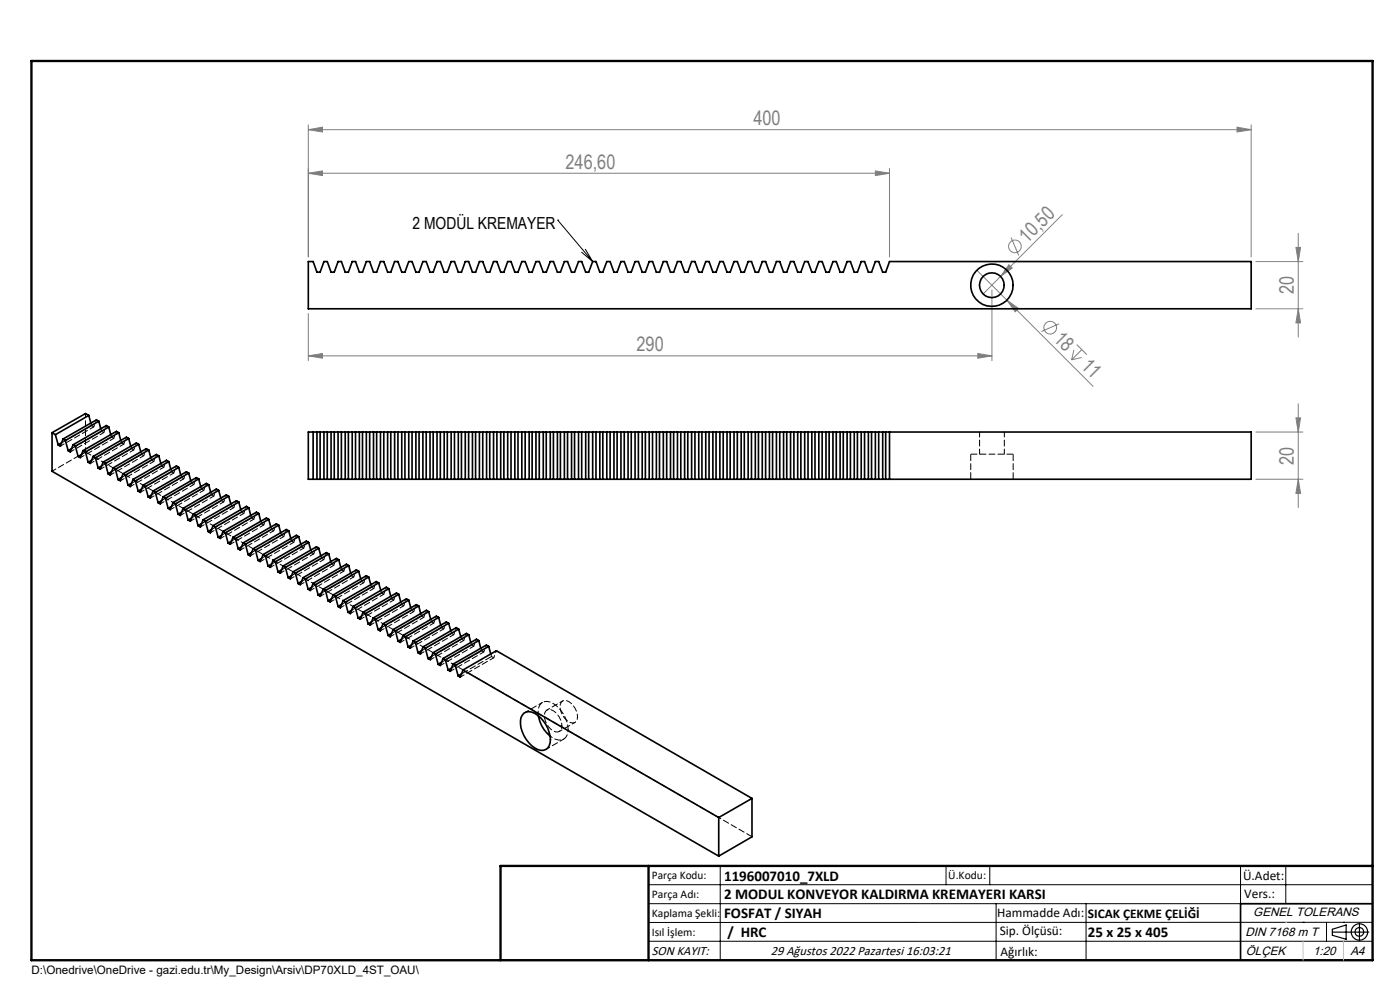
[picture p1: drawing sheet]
<svg xmlns="http://www.w3.org/2000/svg" width="297mm" height="210mm" viewBox="0 0 297 210" stroke-linecap="round" stroke-linejoin="round" font-family="sans-serif">
<g fill="none" stroke="#808080" stroke-width=".21">
<path d="M65.4 27.5l3-.5v1zM65.4 26.5v28M65.4 27.5h200M65.4 36.8l3-.5v.9zM65.4 36.8h123.3M185.7 36.3l3 .5-3 .4zM188.7 35.7v18.8M262.4 27l3 .5-3 .5zM265.4 26.5v28M207.2 57.3l24.7 24.6M212.3 58.6l-3.7 3.8M214 56.2l.7 .7-2.4 1.7z"/>
<path d="M214.5 50.4l1.6 3.8M225.4 45.5l-13.1 13.1M266.4 55.5h10M274.9 52.5h1l-.5 3zM275.4 49.5v22M65.4 75.5l3-.5v1zM65.4 66.5v10M65.4 75.5h145M207.4 75l3 .5-3 .5zM210.4 61.5v15M213.6 63.7l2.5 1.7-.7 .7zM224.7 68.7l-3.8 1.6"/>
<path d="M227.8 74.2l-.5 2.1M228.4 73.1l2.2 2.1M229.4 75.8l-2.1 .5M229.5 74.2l-2.2 2.1M266.4 65.5h10M275.4 65.5l.5 3h-1zM266.4 91.6h10M274.9 88.6h1l-.5 3zM275.4 85.6v22.1M266.4 101.7h10M275.4 101.7l.5 3h-1z"/>
<circle cx="215.3" cy="52.3" r="1.34"/>
<circle cx="222.8" cy="69.5" r="1.33"/>
</g>
<g fill="none" stroke="#000" stroke-width=".25">
<path d="M282.6 197.7h7.8M282.6 197.1l3-.9v3l-3-.8zM288.4 195.8v3.8M106.2 203.7h185"/>
<circle cx="288.4" cy="197.7" r="1.74"/>
<circle cx="288.4" cy="197.7" r=".93"/>
</g>
<g fill="none" stroke="#000" stroke-width=".21">
<path d="M118.3 46.7h.1M118.3 46.7l7.4 8.8M123.4 53.5l2.3 2M124.2 52.9l1.5 2.6M137.6 187.7h153.6M137.6 191.7h153.6M137.6 199.7h153.6M152.8 183.7v20M200.7 183.7v4M210 183.7v4M211.3 191.7v12M230.4 191.7v12"/>
<path d="M263.2 183.7v20M272.8 183.7v8M276.4 195.6h.1M281.4 195.6v4.1M285 195.6h.1M291.2 195.6l-153.6 .1"/>
</g>
<path d="M291.2 191.7h-28v12" fill="none" stroke="#000" stroke-width=".35"/>
<path d="M6.7 12.9h284.5v190.8h-284.5zM137.6 183.7v20M291.2 183.7h-185v20" fill="none" stroke="#000" stroke-width=".5"/>
<path d="M276.4 199.7v4M285 199.7v4" fill="none" stroke="#c0c0c0" stroke-width=".21"/>
<path d="M272.8 195.6h.1" fill="none" stroke="#c0c0c0" stroke-width=".25"/>
<g fill="#808080">
<path d="M214 56.2l.7 .7-2.4 1.7z"/>
<path d="M213.6 63.7l2.5 1.7-.7 .7z"/>
<path d="M185.7 36.3l3 .5-3 .4zM65.4 36.8l3-.5v.9zM207.4 75l3 .5-3 .5zM65.4 75.5l3-.5v1z"/>
<path d="M65.4 27.5l3-.5v1zM262.4 27l3 .5-3 .5z"/>
<path d="M274.9 88.6h1l-.5 3zM275.4 101.7l.5 3h-1z"/>
<path d="M274.9 52.5h1l-.5 3zM275.4 65.5l.5 3h-1z"/>
</g>
<g fill="none" stroke="#000" stroke-width=".35">
<path d="M65.4 55.5h1l.8 2.2h.7l.8-2.2h.7l.8 2.2h.7l.8-2.2h.7l.8 2.2h.7l.8-2.2h.7l.8 2.2h.7l.8-2.2h.7l.8 2.2h.7l.8-2.2h.7l.8 2.2h.7l.8-2.2h.7l.8 2.2h.7l.8-2.2h.7l.8 2.2h.7l.8-2.2h.7l.8 2.2h.7l.8-2.2h.7l.8 2.2h.7l.8-2.2h.7l.8 2.2h.7l.8-2.2h.7l.8 2.2h.7l.8-2.2h.7l.8 2.2h.7l.8-2.2h.7l.8 2.2h.7l.8-2.2h.7l.8 2.2h.7l.8-2.2h.7l.9 2.2h.6l.8-2.2h.7l.9 2.2h.6l.8-2.2h.7l.9 2.2h.6l.8-2.2h.7l.8 2.2h.7l.8-2.2h.7l.8 2.2h.7l.8-2.2h.7l.8 2.2h.7l.8-2.2h.7l.8 2.2h.7l.8-2.2h.7l.8 2.2h.7l.8-2.2h.7l.8 2.2h.7l.8-2.2h.7l.8 2.2h.7l.8-2.2h.7l.8 2.2h.7l.8-2.2h.7l.8 2.2h.7l.8-2.2h.7l.8 2.2h.7l.8-2.2h.7l.8 2.2h.7l.8-2.2h.7l.8 2.2h.7l.8-2.2h.7l.8 2.2h.7l.8-2.2h.7l.8 2.2h.7l.8-2.2h.7l.8 2.2h.7l.8-2.2h.7l.8 2.2h.7l.8-2.2h.7l.8 2.2h.7l.8-2.2h.7l.8 2.2h.7l.8-2.2h.7l.8 2.2h.7l.8-2.2h.7l.8 2.2h.7l.8-2.2h.7l.8 2.2h.7l.8-2.2h.7l.8 2.2h.7l.8-2.2h.7l.9 2.2h.6l.8-2.2h76.7v10h-200zM11 91.8v8.2l141.5 81.6M11 91.8l.7 .4M11.7 92.2l.6 2.2M13.1 93.9l-.8 .5M13.4 93.1l-.6 1.5-.5-.2M13.4 93.1l.5 .3M13.9 93.4l.6 2.2M15.2 95.2l-.7 .4M15.5 94.4l-.6 1.5-.4-.3M15.5 94.4l.5 .2M16 94.6l.6 2.2"/>
<path d="M17.3 96.4l-.7 .4M17.6 95.6l-.6 1.5-.4-.3M17.6 95.6l.5 .3M18.1 95.9l.6 2.2M18.8 88.1l-7.1 4.1M18.8 88.1l.5 1.6M18.8 88.1l-.7-.4-7.1 4.1M19.4 97.6l-.7 .5M19.8 96.8l.4 .3M19.8 96.8l-.6 1.5-.5-.2M20.2 97.1l.6 2.2M21 89.4l-.5-.3-7.1 4"/>
<path d="M21 89.4l-7.1 4M21 89.4l.4 1.6M21.6 98.8l-.8 .5M21.9 98l.5 .3M21.9 98l-.6 1.5-.5-.2M22.4 98.3l.5 2.2M23.1 90.6l-7.1 4M23.1 90.6l.4 1.6M23.1 90.6l-.5-.3-7.1 4.1M24 99.3l.5 .2M24 99.3l-.6 1.5-.5-.3M24.5 99.5l.5 2.2"/>
<path d="M25.2 91.8l-.5-.3-7.1 4.1M25.2 91.8l-7.1 4.1M25.2 91.8l.4 1.6M27.3 93l-.5-.3-7 4.1M27.3 93l-7.1 4.1M27.3 93l.4 1.6M29.4 94.3l-.5-.3-7 4M29.4 94.3l-7 4M29.4 94.3l.5 1.6M31.5 95.5l-7 4M31.5 95.5l.5 1.6M31.5 95.5l-.5-.3-7 4.1"/>
<path d="M33.7 96.7l-7.1 4.1M33.7 96.7l.4 1.6M33.7 96.7l-.5-.3-7.1 4.1M35.8 97.9l-.5-.3-7.1 4.1M35.8 97.9l-7.1 4.1M35.8 97.9l.4 1.6M37.9 99.2l-7.1 4M37.9 99.2l.4 1.6M37.9 99.2l-.5-.4-7.1 4.1M65.4 91.6h200v10.1h-200zM66.4 91.6v10.1M67.2 91.6v10.1"/>
<path d="M67.9 91.6v10.1M68.7 91.6v10.1M69.4 91.6v10.1M70.2 91.6v10.1M70.9 91.6v10.1M71.7 91.6v10.1M72.4 91.6v10.1M73.2 91.6v10.1M73.9 91.6v10.1M74.7 91.6v10.1M75.4 91.6v10.1M76.2 91.6v10.1"/>
<path d="M76.9 91.6v10.1M77.7 91.6v10.1M78.4 91.6v10.1M79.2 91.6v10.1M79.9 91.6v10.1M80.7 91.6v10.1M81.4 91.6v10.1M82.2 91.6v10.1M82.9 91.6v10.1M83.7 91.6v10.1M84.4 91.6v10.1M85.2 91.6v10.1"/>
<path d="M85.9 91.6v10.1M86.7 91.6v10.1M87.4 91.6v10.1M88.2 91.6v10.1M88.9 91.6v10.1M89.7 91.6v10.1M90.4 91.6v10.1M91.2 91.6v10.1M91.9 91.6v10.1M92.7 91.6v10.1M93.4 91.6v10.1M94.2 91.6v10.1"/>
<path d="M94.9 91.6v10.1M95.7 91.6v10.1M96.4 91.6v10.1M97.2 91.6v10.1M97.9 91.6v10.1M98.7 91.6v10.1M99.4 91.6v10.1M100.2 91.6v10.1M100.9 91.6v10.1M101.7 91.6v10.1M102.4 91.6v10.1M103.2 91.6v10.1"/>
<path d="M103.9 91.6v10.1M104.7 91.6v10.1M105.4 91.6v10.1M106.2 91.6v10.1M106.9 91.6v10.1M107.7 91.6v10.1M108.4 91.6v10.1M109.2 91.6v10.1M109.9 91.6v10.1M110.7 91.6v10.1M111.4 91.6v10.1M112.3 91.6v10.1"/>
<path d="M112.9 91.6v10.1M113.7 91.6v10.1M114.4 91.6v10.1M115.3 91.6v10.1M115.9 91.6v10.1M116.7 91.6v10.1M117.4 91.6v10.1M118.3 91.6v10.1M118.9 91.6v10.1M119.7 91.6v10.1M120.4 91.6v10.1M121.2 91.6v10.1"/>
<path d="M121.9 91.6v10.1M122.7 91.6v10.1M123.4 91.6v10.1M124.2 91.6v10.1M124.9 91.6v10.1M125.7 91.6v10.1M126.4 91.6v10.1M127.2 91.6v10.1M127.9 91.6v10.1M128.7 91.6v10.1M129.4 91.6v10.1M130.2 91.6v10.1"/>
<path d="M130.9 91.6v10.1M131.7 91.6v10.1M132.4 91.6v10.1M133.2 91.6v10.1M133.9 91.6v10.1M134.7 91.6v10.1M135.4 91.6v10.1M136.2 91.6v10.1M136.9 91.6v10.1M137.7 91.6v10.1M138.4 91.6v10.1M139.2 91.6v10.1"/>
<path d="M139.9 91.6v10.1M140.7 91.6v10.1M141.4 91.6v10.1M142.2 91.6v10.1M142.9 91.6v10.1M143.7 91.6v10.1M144.4 91.6v10.1M145.2 91.6v10.1M145.9 91.6v10.1M146.7 91.6v10.1M147.4 91.6v10.1M148.2 91.6v10.1"/>
<path d="M148.9 91.6v10.1M149.7 91.6v10.1M150.4 91.6v10.1M151.2 91.6v10.1M151.9 91.6v10.1M152.7 91.6v10.1M153.4 91.6v10.1M154.2 91.6v10.1M154.9 91.6v10.1M155.7 91.6v10.1M156.4 91.6v10.1M157.2 91.6v10.1"/>
<path d="M157.9 91.6v10.1M158.7 91.6v10.1M159.4 91.6v10.1M160.2 91.6v10.1M160.9 91.6v10.1M161.7 91.6v10.1M162.4 91.6v10.1M163.2 91.6v10.1M163.9 91.6v10.1M164.7 91.6v10.1M165.4 91.6v10.1M166.2 91.6v10.1"/>
<path d="M166.9 91.6v10.1M167.7 91.6v10.1M168.4 91.6v10.1M169.2 91.6v10.1M169.9 91.6v10.1M170.7 91.6v10.1M171.4 91.6v10.1M172.2 91.6v10.1M172.9 91.6v10.1M173.7 91.6v10.1M174.4 91.6v10.1M175.2 91.6v10.1"/>
<path d="M175.9 91.6v10.1M176.7 91.6v10.1M177.4 91.6v10.1M178.2 91.6v10.1M178.9 91.6v10.1M179.7 91.6v10.1M180.4 91.6v10.1M181.2 91.6v10.1M181.9 91.6v10.1M182.7 91.6v10.1M183.4 91.6v10.1M184.2 91.6v10.1"/>
<path d="M184.9 91.6v10.1M185.7 91.6v10.1M186.4 91.6v10.1M187.3 91.6v10.1M187.9 91.6v10.1M188.7 91.6v10.1M23.7 100.1l-.8 .4M25.8 101.3l-.8 .4M26.1 100.5l-.6 1.5-.5-.3M26.1 100.5l.5 .3M26.6 100.8l.6 2.1M27.9 102.5l-.7 .4"/>
<path d="M28.2 101.7l-.5 1.5-.5-.3M28.2 101.7l.5 .3M28.7 102l.6 2.2M30 103.7l-.7 .5M30.3 102.9l.5 .3M30.3 102.9l-.5 1.5-.5-.2M30.8 103.2l.6 2.2M32.2 105l-.8 .4M32.5 104.2l.4 .2M32.5 104.2l-.6 1.4-.5-.2M32.9 104.4l.6 2.2M34.3 106.2l-.8 .4"/>
<path d="M34.6 105.4l.5 .3M34.6 105.4l-.6 1.5-.5-.3M35.1 105.7l.6 2.1M36.4 107.4l-.7 .4M36.7 106.6l.5 .3M36.7 106.6l-.6 1.5-.4-.3M37.2 106.9l.6 2.2M38.5 108.6l-.7 .5M38.8 107.8l-.6 1.6-.4-.3M38.8 107.8l.5 .3M39.3 108.1l.6 2.2M40 100.4l-.5-.3-7 4.1"/>
<path d="M40 100.4l-7.1 4M40 100.4l.5 1.6M40.6 109.9l-.7 .4M41 109.1l.5 .3M41 109.1l-.6 1.5-.5-.3M41.5 109.4l.5 2.1M42.2 101.6l-7.1 4.1M42.2 101.6l.4 1.6M42.2 101.6l-.5-.3-7.1 4.1M42.8 111.1l-.8 .4M43.1 110.3l-.6 1.5-.5-.3M43.1 110.3l.5 .3"/>
<path d="M43.6 110.6l.6 2.1M44.3 102.8l-.5-.3-7.1 4.1M44.3 102.8l-7.1 4.1M44.3 102.8l.4 1.6M44.9 112.3l-.7 .4M45.2 111.5l.5 .3M45.2 111.5l-.6 1.5-.4-.3M45.7 111.8l.6 2.2M46.4 104l-.5-.3-7.1 4.1M46.4 104l-7.1 4.1M46.4 104l.4 1.7M47 113.6l-.7 .4"/>
<path d="M47.3 112.7l-.6 1.5-.4-.2M47.3 112.7l.5 .3M47.8 113l.6 2.2M48.5 105.3l-.5-.3-7 4.1M48.5 105.3l-7 4.1M48.5 105.3l.5 1.6M49.1 114.8l-.7 .4M49.4 114l-.5 1.5-.5-.3M49.4 114l.6 .3M50 114.3l.5 2.1M50.7 106.5l-.5-.3-7.1 4.1M50.7 106.5l-7.1 4.1"/>
<path d="M50.7 106.5l.4 1.6M51.3 116l-.8 .4M51.6 115.2l.5 .3M51.6 115.2l-.6 1.5-.5-.3M52.1 115.5l.5 2.1M52.8 107.7l-7.1 4.1M52.8 107.7l.4 1.7M52.8 107.7l-.5-.3-7.1 4.1M53.4 117.2l-.8 .4M53.7 116.4l.5 .3M53.7 116.4l-.6 1.5-.5-.3M54.2 116.7l.6 2.2"/>
<path d="M54.9 108.9l-7.1 4.1M54.9 108.9l.4 1.7M54.9 108.9l-.5-.3-7.1 4.1M55.5 118.5l-.7 .4M55.8 117.6l.5 .3M55.8 117.6l-.6 1.5-.4-.2M56.3 117.9l.6 2.2M57 110.2l-.5-.3-7.1 4.1M57 110.2l-7 4.1M57 110.2l.4 1.6M57.6 119.7l-.7 .4M57.9 118.8l-.5 1.6-.5-.3"/>
<path d="M57.9 118.8l.5 .4M58.4 119.2l.6 2.1M59.1 111.4l-.5-.3-7 4.1M59.1 111.4l-7 4.1M59.1 111.4l.4 1.6M61.2 112.6l-.5-.3-7 4.1M61.2 112.6l-7 4.1M61.2 112.6l.5 1.7M63.4 113.8l-.5-.2-7.1 4M63.4 113.8l-7.1 4.1M63.4 113.8l.4 1.7M65.5 115.1l-.5-.3-7.1 4"/>
<path d="M65.5 115.1l-7.1 4.1M65.5 115.1l.4 1.6M67.6 116.3l-7.1 4.1M67.6 116.3l.5 1.6M67.6 116.3l-.5-.3-7.1 4.1M69.7 117.5l-7 4.1M69.7 117.5l.5 1.6M69.7 117.5l-.4-.3-7.1 4.1M71.9 118.7l-.5-.2-7.1 4M71.9 118.7l-7.1 4.1M71.9 118.7l.4 1.7M74 120l-.5-.3-7.1 4"/>
<path d="M74 120l-7.1 4M74 120l.4 1.6M59.7 120.9l-.7 .4M60 120.1l.5 .3M60 120.1l-.5 1.5-.5-.3M60.5 120.4l.6 2.1M61.8 122.1l-.7 .4M62.2 121.3l-.6 1.5-.5-.3M62.2 121.3l.5 .3M62.7 121.6l.6 2.2M64 123.3l-.7 .5M64.3 122.5l.5 .3"/>
<path d="M64.3 122.5l-.6 1.5-.4-.2M64.8 122.8l.6 2.2M66.1 124.6l-.7 .4M66.4 123.7l.5 .3M66.4 123.7l-.6 1.6-.4-.3M66.9 124l.6 2.2M68.2 125.8l-.7 .4M68.5 125l.5 .3M68.5 125l-.6 1.5-.4-.3M69 125.3l.6 2.2M70.3 127l-.7 .5M70.7 126.2l.5 .3"/>
<path d="M70.7 126.2l-.6 1.5-.5-.2M71.2 126.5l.5 2.1M72.5 128.2l-.8 .4M72.8 127.4l-.6 1.5-.5-.3M72.8 127.4l.5 .3M73.3 127.7l.5 2.2M74.6 129.5l-.8 .4M74.9 128.6l.5 .3M74.9 128.6l-.6 1.6-.5-.3M75.4 128.9l.6 2.2M76.1 121.2l-.5-.3-7.1 4.1M76.1 121.2l-7.1 4.1"/>
<path d="M76.1 121.2l.4 1.6M76.7 130.7l-.7 .4M77 129.9l-.6 1.5-.4-.3M77 129.9l.5 .3M77.5 130.2l.6 2.2M78.2 122.4l-.5-.3-7 4.1M78.2 122.4l-7 4.1M78.2 122.4l.5 1.6M78.8 131.9l-.7 .5M79.1 131.1l.5 .3M79.1 131.1l-.5 1.5-.5-.2M79.6 131.4l.6 2.2"/>
<path d="M80.3 123.6l-.5-.2-7 4M80.3 123.6l-7 4.1M80.3 123.6l.5 1.7M81 133.1l-.8 .5M81.2 132.3l.5 .3M81.2 132.3l-.5 1.5-.5-.2M81.7 132.6l.6 2.2M82.5 124.9l-7.1 4M82.5 124.9l.4 1.6M82.5 124.9l-.5-.3-7.1 4M83.1 134.4l-.8 .4M83.4 133.6l.5 .2"/>
<path d="M83.4 133.6l-.6 1.5-.5-.3M83.9 133.8l.6 2.2M84.6 126.1l-7.1 4.1M84.6 126.1l.4 1.6M84.6 126.1l-.5-.3-7.1 4.1M85.2 135.6l-.7 .4M85.5 134.8l.5 .3M85.5 134.8l-.6 1.5-.4-.3M86 135.1l.6 2.1M86.7 127.3l-.5-.3-7.1 4.1M86.7 127.3l-7.1 4.1M86.7 127.3l.4 1.6"/>
<path d="M87.3 136.8l-.7 .4M87.6 136l-.6 1.5-.4-.3M87.6 136l.5 .3M88.1 136.3l.6 2.2M88.8 128.5l-.5-.2-7.1 4M88.8 128.5l-7.1 4.1M88.8 128.5l.5 1.7M89.4 138l-.7 .5M89.7 137.2l-.5 1.5-.5-.2M89.7 137.2l.5 .3M90.2 137.5l.6 2.2M90.9 129.7l-.4-.2-7.1 4.1"/>
<path d="M90.9 129.7l-7 4.1M90.9 129.7l.5 1.7M91.5 139.3l-.7 .4M91.9 138.5l.5 .2M91.9 138.5l-.6 1.4-.5-.2M92.4 138.7l.6 2.2M93.1 131l-7.1 4.1M93.1 131l.4 1.6M93.1 131l-.5-.3-7.1 4.1M94 139.7l.5 .3M94 139.7l-.6 1.5-.4-.3M94.5 140l.6 2.1"/>
<path d="M95.2 132.2l-.5-.3-7.1 4.1M95.2 132.2l-7.1 4.1M95.2 132.2l.4 1.6M97.3 133.4l-7.1 4.1M97.3 133.4l.5 1.7M97.3 133.4l-.5-.3-7.1 4.1M99.4 134.6l-.4-.2-7.1 4.1M99.4 134.6l-7 4.1M99.4 134.6l.5 1.7M101.6 135.9l-.5-.3-7.1 4.1M101.6 135.9l-7.1 4.1M101.6 135.9l.4 1.6"/>
<path d="M103.7 137.1l-7.1 4.1M103.7 137.1l.4 1.6M103.7 137.1l-.5-.3-7.1 4.1M93.7 140.5l-.7 .4M95.8 141.7l-.7 .4M96.1 140.9l.5 .3M96.1 140.9l-.6 1.5-.4-.3M96.6 141.2l.6 2.2M97.9 142.9l-.7 .5M98.2 142.1l54.3 31.3M98.2 142.1l7.1-4.1 54.2 31.4M98.2 142.1l-.6 1.5-.4-.2"/>
<path d="M111.2 151.3a2.87 2.87 0 0 1 3.5 1 6.7 6.7 0 0 1 2 5.3 1.9 1.9 0 0 1-1.3 1.6 1.9 1.9 0 0 1-2-.6 6.7 6.7 0 0 1-2.9-6.4zM114.2 151.8l.1 .5a6.9 6.9 0 0 0 2.4 3.8M152.5 173.4v8.2M159.5 169.4v8.1l-7 4.1M159.5 169.4l-7 4"/>
<circle cx="210.4" cy="60.5" r="2.63"/>
<circle cx="210.4" cy="60.5" r="4.5"/>
</g>
<path d="M205.9 96.3v5.3M214.9 96.3h-9M214.9 101.6v-5.3" fill="none" stroke="#000" stroke-width=".21" stroke-dasharray="1.3 .6" stroke-dashoffset="-.1"/>
<path d="M207.8 91.6v4.7M213.1 96.3v-4.7" fill="none" stroke="#000" stroke-width=".21" stroke-dasharray="1.3 .6" stroke-dashoffset=".2"/>
<g fill="none" stroke="#000" stroke-width=".21" stroke-dasharray="1.3 .6">
<path d="M18.1 95.9l141.5 81.6M19.4 90.3l-.1-.6M19.9 90.5l-.5-.2M21.5 91.5l-.1-.5M22 91.8l-.5-.3M23.7 92.7l-.2-.5M24.1 93l-.4-.3M25.8 93.9l-.2-.5M26.3 94.2l-.5-.3M27.9 95.2l-.1-.6M28.4 95.4l-.5-.2M30 96.4l-.1-.5"/>
<path d="M30.5 96.7l-.5-.3M32.1 97.6l-.1-.5M32.6 97.9l-.5-.3M34.3 98.8l-.2-.5M34.7 99.1l-.4-.3M36.4 100.1l-.2-.6M36.9 100.3l-.5-.2M38.5 101.3l-.1-.5M39 101.6l-.5-.3M40.6 102.5l-.1-.5M41.1 102.8l-.5-.3M42.8 103.7l-.2-.5"/>
<path d="M43.2 104l-.4-.3M44.9 105l-.2-.6M45.3 105.2l-.4-.2M47 106.2l-.1-.6M47.5 106.5l-.5-.3M49.1 107.4l-.1-.5M49.6 107.7l-.5-.3M51.2 108.6l-.1-.5M51.7 108.9l-.5-.3M53.4 109.9l-.2-.6M53.8 110.1l-.4-.2M55.5 111.1l-.2-.6"/>
<path d="M56 111.4l-.5-.3M57.6 112.3l-.1-.5M58.1 112.6l-.5-.3M59.7 113.5l-.1-.5M60.2 113.8l-.5-.3M61.8 114.8l-.1-.6M62.3 115l-.5-.2M64 116l-.2-.6M64.4 116.3l-.4-.3M66.1 117.2l-.2-.5M66.6 117.5l-.5-.3M68.2 118.4l-.1-.5"/>
<path d="M68.7 118.7l-.5-.3M70.3 119.7l-.1-.6M70.8 119.9l-.5-.2M72.5 120.9l-.2-.6M72.9 121.2l-.4-.3M74.6 122.1l-.2-.5M75 122.4l-.4-.3M76.7 123.3l-.1-.5M77.2 123.6l-.5-.3M78.8 124.6l-.1-.6M79.3 124.8l-.5-.2M80.9 125.8l-.1-.6"/>
<path d="M81.4 126.1l-.5-.3M83.1 127l-.2-.5M83.5 127.3l-.4-.3M85.2 128.2l-.2-.5M85.6 128.5l-.4-.3M87.3 129.5l-.1-.6M87.8 129.7l-.5-.2M89.4 130.7l-.1-.6M89.9 131l-.5-.3M91.5 131.9l-.1-.5M92 132.2l-.5-.3M93.7 133.1l-.2-.5"/>
<path d="M94.1 133.4l-.4-.3M95.8 134.4l-.2-.6M96.3 134.6l-.5-.2M97.9 135.6l-.1-.6M98.4 135.9l-.5-.3M100 136.8l-.1-.5M100.5 137.1l-.5-.3M102.2 138l-.2-.5M102.6 138.3l-.4-.3M104.3 139.3l-.2-.6M104.7 139.5l-.4-.2"/>
</g>
<path d="M120.5 154.7a6.7 6.7 0 0 0-4-5.8 1.79 1.79 0 0 0-2.3 1.8v1.1" fill="none" stroke="#000" stroke-width=".21" stroke-dasharray="1.3 .6" stroke-dashoffset=".3"/>
<path d="M116.7 156.1a2.37 2.37 0 0 0 3.3 .4l.3-.5 .2-1.3M119.2 154a3.5 3.5 0 0 0-2.8-3.5 1.31 1.31 0 0 0-.9 1.9 3.5 3.5 0 0 0 2.8 2.9 1.14 1.14 0 0 0 .9-1.3M122.5 152a3.5 3.5 0 0 0-2.8-3.4 1.31 1.31 0 0 0-.8 1.9 3.5 3.5 0 0 0 2.7 2.9 1.14 1.14 0 0 0 .9-1.4" fill="none" stroke="#000" stroke-width=".21" stroke-dasharray="1.3 .6" stroke-dashoffset=".7"/>
<g fill="none" stroke="#000" stroke-width=".21" stroke-dasharray="1.3 .6" stroke-dashoffset=".8">
<path d="M20.5 89l-.6 1.5M22.6 90.3l-.6 1.5M24.7 91.5l-.6 1.5M26.8 92.7l-.5 1.5M29 93.9l-.6 1.5M31.1 95.2l-.6 1.5M33.2 96.4l-.6 1.5M35.3 97.6l-.6 1.5M37.4 98.8l-.5 1.5M39.6 100.1l-.6 1.5M41.7 101.3l-.6 1.5M43.8 102.5l-.6 1.5"/>
<path d="M45.9 103.7l-.6 1.5M48 105l-.5 1.5M50.2 106.2l-.6 1.5M52.3 107.4l-.6 1.5M54.4 108.6l-.6 1.5M56.5 109.9l-.5 1.5M58.7 111.1l-.6 1.5M60.8 112.3l-.6 1.5M62.9 113.5l-.6 1.5M65 114.8l-.6 1.5M67.1 116l-.5 1.5M69.3 117.2l-.6 1.5"/>
<path d="M71.4 118.4l-.6 1.5M73.5 119.7l-.6 1.5M75.6 120.9l-.6 1.5M77.7 122.1l-.5 1.5M79.9 123.3l-.6 1.5M82 124.6l-.6 1.5M84.1 125.8l-.6 1.5M86.2 127l-.6 1.5M88.3 128.2l-.5 1.5M90.5 129.5l-.6 1.5M92.6 130.7l-.6 1.5M94.7 131.9l-.6 1.5"/>
<path d="M96.8 133.1l-.5 1.5M99 134.4l-.6 1.5M101.1 135.6l-.6 1.5M103.2 136.8l-.6 1.5M105.3 138l-.6 1.5"/>
</g>
<g fill="none" stroke="#000" stroke-width=".21" stroke-dasharray="1.3 .6" stroke-dashoffset="-.2">
<path d="M13.1 93.9l6.3-3.6M15.2 95.2l6.3-3.7M17.3 96.4l6.4-3.7M19.4 97.6l6.4-3.7M21.6 98.8l6.3-3.6M23.7 100.1l6.3-3.7M25.8 101.3l6.3-3.7M27.9 102.5l6.4-3.7M30.1 103.7l6.3-3.6M32.2 105l6.3-3.7M34.3 106.2l6.3-3.7M36.4 107.4l6.4-3.7"/>
<path d="M38.5 108.6l6.4-3.6M40.7 109.9l6.3-3.7M42.8 111.1l6.3-3.7M44.9 112.3l6.3-3.7M47 113.5l6.4-3.6M49.1 114.8l6.4-3.7M51.3 116l6.3-3.7M53.4 117.2l6.3-3.7M55.5 118.4l6.3-3.6M57.6 119.6l6.4-3.6M59.8 120.9l6.3-3.7M61.9 122.1l6.3-3.7"/>
<path d="M64 123.3l6.3-3.6M66.1 124.5l6.4-3.6M68.2 125.8l6.4-3.7M70.4 127l6.3-3.7M72.5 128.2l6.3-3.6M74.6 129.4l6.3-3.6M76.7 130.7l6.4-3.7M78.8 131.9l6.4-3.7M81 133.1l6.3-3.6M83.1 134.3l6.3-3.6M85.2 135.6l6.3-3.7M87.3 136.8l6.4-3.7"/>
<path d="M89.5 138l6.3-3.6M91.6 139.2l6.3-3.6M93.7 140.5l6.3-3.7M95.8 141.7l6.4-3.7M97.9 142.9l6.4-3.6"/>
</g>
<g fill="none" stroke="#000" stroke-width=".21" stroke-dasharray="1.3 .6" stroke-dashoffset=".4">
<path d="M12.8 94.6l7.1-4.1M14.9 95.9l7.1-4.1M17.1 97.1l7-4.1M18.1 87.7v8.2M18.1 95.9l-7 4M19.2 98.3l7.1-4.1M21.3 99.5l7.1-4.1M23.4 100.7l7.1-4M25.5 102l7.1-4.1M27.7 103.2l7-4.1M29.8 104.4l7.1-4.1M31.9 105.6l7.1-4"/>
<path d="M34 106.9l7.1-4.1M36.2 108.1l7-4.1M38.3 109.3l7-4.1M40.4 110.5l7.1-4M42.5 111.8l7.1-4.1M44.6 113l7.1-4.1M46.8 114.2l7-4.1M48.9 115.4l7.1-4M51 116.7l7.1-4.1M53.1 117.9l7.1-4.1M55.2 119.1l7.1-4.1M57.4 120.3l7-4"/>
<path d="M59.5 121.6l7.1-4.1M61.6 122.8l7.1-4.1M63.7 124l7.1-4.1M65.8 125.2l7.1-4M68 126.5l7-4.1M70.1 127.7l7.1-4.1M72.2 128.9l7.1-4.1M74.3 130.1l7.1-4M76.5 131.4l7-4.1M78.6 132.6l7-4.1M80.7 133.8l7.1-4.1M82.8 135l7.1-4"/>
<path d="M84.9 136.3l7.1-4.1M87.1 137.5l7-4.1M89.2 138.7l7.1-4.1M91.3 139.9l7.1-4M93.4 141.2l7.1-4.1M95.5 142.4l7.1-4.1M97.7 143.6l7-4.1M115.1 149l-3.8 2.2M115.8 158.9l3.8-2.1"/>
</g>
<path d="M118.7 155.2l3.3-2M119.4 148.7l-3.4 1.9" fill="none" stroke="#000" stroke-width=".21" stroke-dasharray="1.3 .6" stroke-dashoffset=".6"/>
<g font-size="4.2" fill="#808080">
<text x="159.8" y="26.5">400</text>
<text x="120" y="35.8">246,60</text>
<text x="217.9" y="51.7" transform="rotate(-45 217.9 51.7)">10,50</text>
<text x="274.5" y="62.4" transform="rotate(-90 274.5 62.4)">20</text>
<text x="135" y="74.5">290</text>
<text x="223.4" y="72.1" transform="rotate(45 223.4 72.1)">18</text>
<text x="229.1" y="77.9" transform="rotate(45 229.1 77.9)">11</text>
<text x="274.5" y="98.6" transform="rotate(-90 274.5 98.6)">20</text>
</g>
<text font-size="3.5" x="87.5" y="48.5">2 MODÜL KREMAYER</text>
<g font-size="3.2">
<text x="153.6" y="190.8">2 MODUL KONVEYOR KALDIRMA KREMAYERI KARSI</text>
<text x="153.6" y="186.8">1196007010_7XLD</text>
<text x="153.6" y="194.8">FOSFAT / SIYAH</text>
<text x="154.3" y="198.8">/ HRC</text>
<text x="230.8" y="198.7">25 x 25 x 405</text>
</g>
<g font-size="2.8">
<text x="263.7" y="186.7">Ü.Adet:</text>
<text x="263.9" y="190.5">Vers.:</text>
<text x="211.5" y="194.5">Hammadde Adı:</text>
<text x="230.8" y="194.7">SICAK ÇEKME ÇELİĞİ</text>
<text x="138.3" y="202.6">SON KAYIT:</text>
<text x="163.6" y="202.6">29 Ağustos 2022 Pazartesi 16:03:21</text>
<text x="212.1" y="198.4">Sip. Ölçüsü:</text>
<text x="212.2" y="202.7">Ağırlık:</text>
</g>
<g font-size="2.6">
<text x="265.9" y="194.4">GENEL TOLERANS</text>
<text x="264.2" y="198.5">DIN 7168 m T</text>
<text x="264.3" y="202.6">ÖLÇEK</text>
<text x="278.5" y="202.6">1:20</text>
<text x="286.5" y="202.6">A4</text>
</g>
<g font-size="2.5">
<text x="138.3" y="186.4">Parça Kodu:</text>
<text x="138.3" y="190.5">Parça Adı:</text>
<text x="201.2" y="186.5">Ü.Kodu:</text>
<text x="138.3" y="194.5">Kaplama Şekli:</text>
<text x="138.3" y="198.6">Isıl İşlem:</text>
<text x="6.7" y="206.7">D:\Onedrive\OneDrive - gazi.edu.tr\My_Design\Arsiv\DP70XLD_4ST_OAU\</text>
</g>
</svg>
